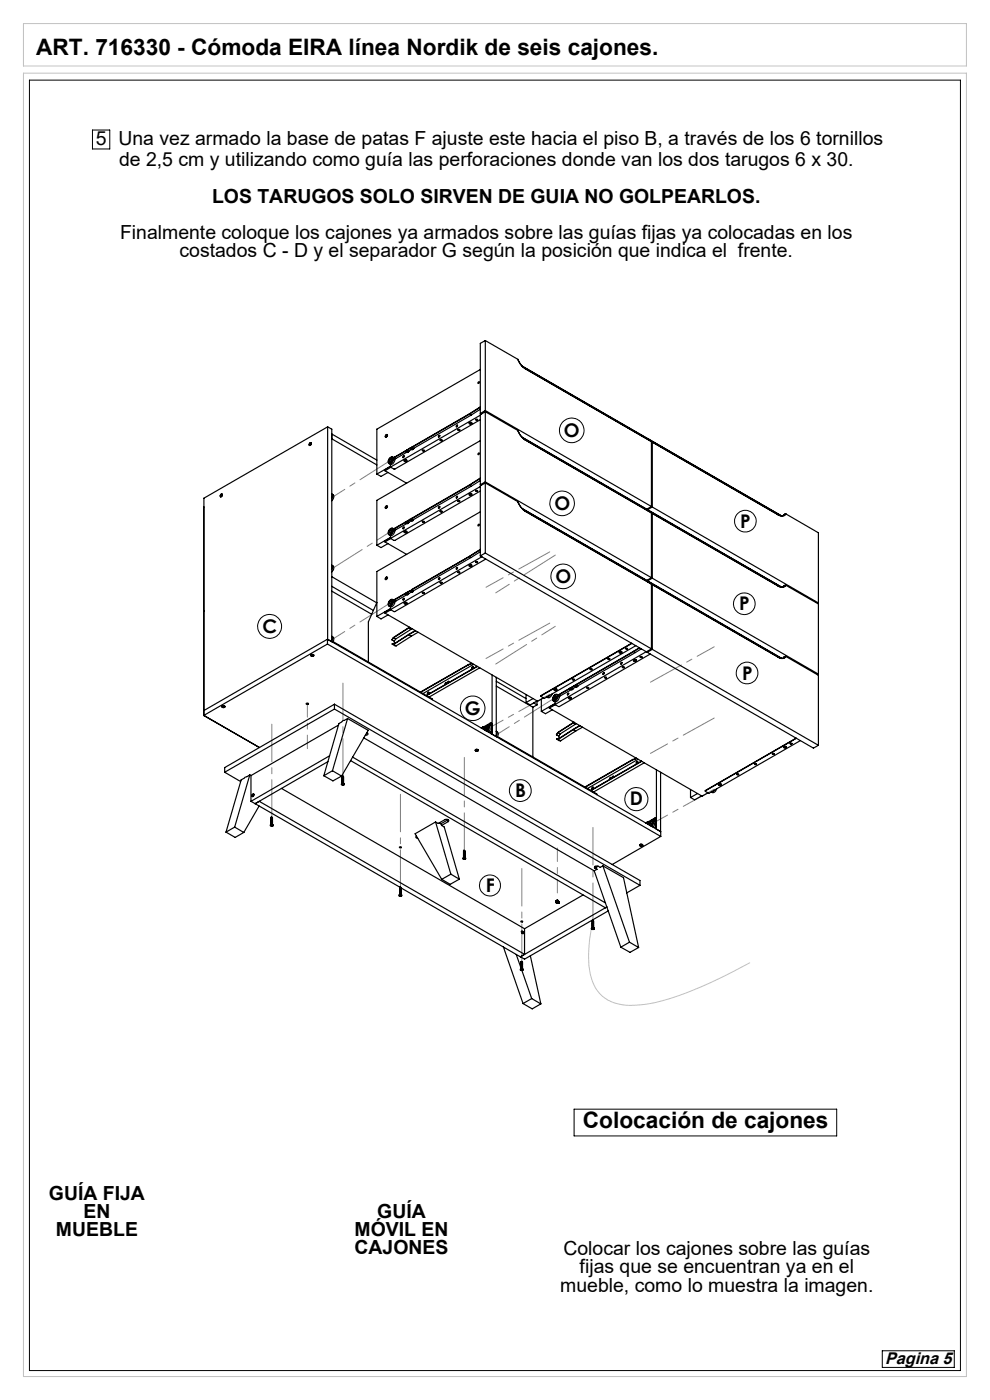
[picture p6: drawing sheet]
<svg xmlns="http://www.w3.org/2000/svg" width="210mm" height="297mm" viewBox="0 0 210 297" stroke-linecap="round" stroke-linejoin="round" font-family="sans-serif">
<path d="M5 15.5h200v276.5h-200zM5 5h200v9h-200zM125.8 195.3a26.6 26.6 0 0 0-.4 12.1 7.9 7.9 0 0 0 8.3 5.9 39 39 0 0 0 15.1-4l4.9-2.3 5.4-2.8" fill="none" stroke="#c0c0c0" stroke-width=".21"/>
<g fill="none" stroke="#000" stroke-width=".21">
<path d="M6.2 17h197.5v273.8h-197.5zM19.6 27.6h3.7v4h-3.7zM121.8 235.3h55.7v5.7h-55.7zM187.1 286.6h15.3v3.5h-15.3z"/>
<circle cx="121.3" cy="91.3" r="2.61"/>
<circle cx="119.2" cy="106.8" r="2.61"/>
<circle cx="158.1" cy="110.6" r="2.3"/>
<circle cx="57.2" cy="132.9" r="2.54"/>
<circle cx="119.5" cy="122.3" r="2.61"/>
<circle cx="157.9" cy="128.1" r="2.3"/>
<circle cx="100.3" cy="150.2" r="2.61"/>
<circle cx="158.5" cy="142.8" r="2.3"/>
<circle cx="110.4" cy="167.7" r="2.31"/>
<circle cx="135" cy="169.5" r="2.45"/>
<circle cx="103.9" cy="187.9" r="2.23"/>
</g>
<path d="M57.7 173.4v-19.8M72.7 164.7v-19.8M84.9 188.2v-19.7M98.5 180.4v-19.7M125.8 195.3v-19.8M110.7 204v-19.7" fill="none" stroke="#808080" stroke-width=".21" stroke-dasharray="15.2 1.3 1.3 1.3" stroke-dashoffset="7.3"/>
<path d="M116.6 117.1l-13.5 7.5M116.6 132.2l-13.5 7.5M116.6 147.3l-13.5 7.5M138 144.7l13.5-7.5M151.5 152.3l-13.5 7.5M151.5 167.4l-13.5 7.5" fill="none" stroke="#808080" stroke-width=".21" stroke-dasharray="15.2 1.3 1.3 1.3" stroke-dashoffset="7.7"/>
<path d="M82.9 97.6l-12.6 8M117.8 117.8l-12.6 8M70.3 120.7l12.6-8M82.9 127.8l-12.7 8M105.2 140.9l12.6-8M117.8 148l-12.6 8" fill="none" stroke="#808080" stroke-width=".21" stroke-dasharray="15.2 1.3 1.3 1.3" stroke-dashoffset="7.5"/>
<path d="M65.2 158.8v-9.5M118.2 189.4v-9.5" fill="none" stroke="#808080" stroke-width=".21" stroke-dasharray="15.2 1.3 1.3 1.3" stroke-dashoffset="12.4"/>
<g fill="none" stroke="#000" stroke-width=".25">
<path d="M101.9 78.4l-22 12.6v9.6M102.9 72.2v14.9M102.9 72.2l-1 .6v14.9M102.9 72.2l7 4M109.9 76.2a4 4 0 0 0 1.6 2.1M109.9 76.2v.1M109.9 76.3l.6 1.1 .9 .8M110.7 77.6l26.7 15.5M110.8 77.7l26.6 15.4M111.4 78.2l26.8 15.5M111.4 78.2l.1 .1M111.5 78.3l26.7 15.4"/>
<path d="M65.7 94.3h.1M65.8 93.9a.25 .25 0 0 1 .2 .4 .25 .25 0 0 1-.4 .1zM65.8 94.1l.1 .2h-.2M65.8 94.1l-.1 .2M65.8 94.1l.1 .1M65.8 93.9l.2 .1v.2a.26 .26 0 0 1-.1 .2 .26 .26 0 0 1-.3 0zM69.5 90.6l-26.2 15.1v46.1M69.5 90.6l.9 .4v45.1l-.9-.5zM70.4 93.1l9.5 5.5M70.4 92.1l9.5 5.5M81.7 99.9l4.6 2.6M81.9 92.2h.1a.26 .26 0 0 1 .1 .4 .26 .26 0 0 1-.4 0z"/>
<path d="M81.9 92.4l.2-.1-.2 .4zM81.9 92.5l.1-.2-.1 .4 .1-.1M81.9 92.5h.1M82.1 92.4h.1M82.1 92.4l-.3 .2 .1-.1M82.7 97.2a.42 .42 0 0 1 .6-.3 .42 .42 0 0 1 .1 .7v.1a.62 .62 0 0 1-1 .5v-.5zM82.7 97.2a.41 .41 0 0 1 .6-.1 .41 .41 0 0 1 0 .7l-.1 .1a.42 .42 0 0 1-.5 .4 .42 .42 0 0 1-.3-.6zM82.8 98.5v.6M82.8 99l-1.1 .7v.2M82.8 98.9l-2.9 1.7M82.9 97.4a.23 .23 0 0 1 .2 .3 .23 .23 0 0 1-.4 0zM82.9 99.1l-1.2 .8"/>
<path d="M83 97.4l.1 .1a.31 .31 0 0 1 0 .3 .31 .31 0 0 1-.3 .1M83.3 96.9a.85 .85 0 0 1 .4 .9 .85 .85 0 0 1-.7 .7l-.5-.2M83.3 97a.84 .84 0 0 0-.7 1.3M84 97.2l-.3 .2M85.5 96.8h.3l-.3 .3zM85.7 96.7l-.2 .4M85.7 97.6h.2a.24 .24 0 0 1 .3-.1 .24 .24 0 0 1 .1 .4h-.2a.26 .26 0 0 1-.3 0 .26 .26 0 0 1-.1-.3zM86 95.7v.1M86 95.7l.3 .2-2.3 1.4-.4-.3M86 95.7l-2.4 1.3M86 97.7h.1M86 97.7l-.2 .1 .3-.2v.2"/>
<path d="M86 97.7h-.2l.3 .2M86 97.7l.1 .1M86 95.8l.4 .2 .2-.2M86 95.6l.1 .1h-.1M86 95.7h.1M86.1 97.8h.1M86.1 97.7v.1M86.1 95.7h.1M86.2 97.8l-.1 .1M86.3 95.6l-.3 .2M86.3 95.6l.3 .2M86.3 95.5v.1"/>
<path d="M86.3 95.5l.4 .2M86.4 95.5h-.1M86.4 95.5l.3 .2M86.7 95.7l-.1 .1M86.7 95.7h.1M87 95.1l.3 .3-.6 .3M87 95.1h.1M87 95.1l-.6 .4M87 95.1l.1 .1M87 95.1l-.9 .6M87.1 95.2l.4 .2 .1-.2M87.1 95.1h.1"/>
<path d="M87.3 95.1l-.2 .1M87.3 95.1l.3 .1M87.3 94.9v.1M87.3 95v.1M87.3 94.9l.4 .2M87.3 95l.4 .1M87.7 95.1h.1M87.7 95.1l-.1 .1M89.6 95.5h.4M89.6 95.5h.3l.1 .1-.3 .1zM93.1 92.4l.2 .1-.2 .2-.1-.1zM93.3 92.4l-.2 .3"/>
<path d="M93.3 93.3h.5M93.4 93.3a.17 .17 0 0 1 .2 0 .17 .17 0 0 1 .1 .2h-.3zM96.8 90.3l.2-.1-.1 .4zM97 90.2l-.2 .4M97.1 91.2h.4M99.5 89.7l.1-.1a.28 .28 0 0 1 .4 0 .28 .28 0 0 1 0 .4 .28 .28 0 0 1-.4-.1zM99.6 87.9l-12.3 7M99.6 87.9l.3 .2M99.6 89.7h.3l.1 .1-.3 .1zM99.9 88.1l-12.2 7M100.9 89h.4M101 88.9h.2a.18 .18 0 0 1-.1 .3 .18 .18 0 0 1-.2-.2z"/>
<path d="M101.5 96.1l.2 .1-.2 .3-.1-.1zM101.9 86.3l-14.8 8.8M101.9 87.7l.2 .1M101.9 88.1l-19.1 11M101.9 86.8l-2 1.3M101.9 89l-18.2 10.5-.9-.4M101.9 86.4l-2.3 1.5M101.9 93.5l-22 12.6v9.6M102.9 87.3v14.9M102.9 87.3l7 4M102.9 87.3l-1 .7v14.8M102.9 87.1l35.3 20.4"/>
<path d="M102.9 87.1l-1 .6M109.9 91.3l.4 1 1.1 1M109.9 91.3a4 4 0 0 0 1.6 2.1M110.7 92.7l26.7 15.5M110.8 92.8l26.6 15.4M111.4 93.3l26.8 15.5M111.4 93.3l.1 .1M111.5 93.4l26.7 15.4M137.4 93.2h.2M137.4 93.1v.1M137.6 93.2l28.2 16.2M137.6 93.2v.1"/>
<path d="M138.2 93.8h.2M138.2 93.7v13.8M138.4 93.8l26.7 15.4M138.4 93.8l26.7 15.5M138.4 93.8v13.8M43.3 107.5l-.1 44.3M46.8 104.9l.3-.1 .1 .3a.24 .24 0 0 1-.2 .3 .24 .24 0 0 1-.3-.2zM46.8 105.2h.1M46.9 104.8h.1a.26 .26 0 0 1 .1 .4 .26 .26 0 0 1-.4 .1zM46.9 105h.2l-.3 .2M46.9 105l-.1 .2M46.9 105l.1 .1"/>
<path d="M70.4 105.7l.1-.4-.1-.5a.8 .8 0 0 1 0 1.4M81.7 115l4.6 2.6M81.9 107.5l.2-.1v.2l-.3 .2zM81.9 107.3a.21 .21 0 0 1 .3 .1 .21 .21 0 0 1-.1 .3l-.1 .1a.19 .19 0 0 1-.3 0 .19 .19 0 0 1 0-.3zM81.9 107.6l.1-.2-.1 .4 .1-.1M81.9 107.6h.1M82 107.5h.1zM82.1 107.5l-.3 .2 .1-.1M82.3 115.3l-1.5 .9-.9-.5M82.3 100.2l-1.5 .9-.9-.5M82.6 112.4a.48 .48 0 0 1 .7-.3 .48 .48 0 0 1 .1 .8l-.1 .1a.52 .52 0 0 1-.4 .4 .52 .52 0 0 1-.6-.2zM82.7 112.3a.41 .41 0 0 1 .6-.1 .41 .41 0 0 1 0 .7l-.1 .1a.41 .41 0 0 1-.4 .4 .41 .41 0 0 1-.4-.4z"/>
<path d="M82.8 113h.1M82.8 112.6l.2-.1 .1 .2a.21 .21 0 0 1-.1 .3 .21 .21 0 0 1-.3-.1zM82.8 113.6v.6M82.8 114.1l-1.1 .7v.2M82.8 114l-2.9 1.7M82.9 114.2l-1.2 .8M83 112.5l.1 .4-.3 .1M83.3 112.1a.79 .79 0 0 1 .5 .8 .79 .79 0 0 1-.6 .7h-.3l-.4-.2M83.3 112.1l-.6 .3a.7 .7 0 0 0-.1 1M84 112.3l-.3 .2M85.5 111.9h.3l-.2 .3-.2-.1zM85.7 111.8l-.2 .4"/>
<path d="M85.7 112.7h.2a.28 .28 0 0 1 .3-.1 .28 .28 0 0 1 .1 .3l-.2 .1a.26 .26 0 0 1-.3 0 .26 .26 0 0 1-.1-.3zM86 110.8l.4 .3 .2-.2M86 110.8l-2.4 1.4M86 112.8h.1M86 112.8l-.2 .1 .4-.1-.1 .1M86 112.8h-.2l.4 .1M86 112.8l.1 .1M86 110.8h.1M86.1 112.8v.1M86.1 112.9h.1M86.1 110.8h.1M86.3 110.7l-.3 .1"/>
<path d="M86.3 110.7l.3 .2M86.3 110.6h.1M86.3 111.1l-2.3 1.3-.4-.2M86.3 110.6v.1M86.3 110.6l.4 .2M86.4 110.6l.3 .2M86.7 110.8l-.1 .1M86.7 110.8h.1M87 110.2l.4 .3 .2-.1M87 110.2h.1M87 110.2l-.6 .4M87 110.2l-.9 .6"/>
<path d="M87.1 110.2h.1M87.3 110.2h-.3M87.3 110.2l.3 .2M87.3 110.5l-.6 .3M87.3 110v.1M87.3 110.1v.1M87.3 110l.4 .3M87.7 110.2v.1M87.7 110.3l-.1 .1M89.6 110.7v-.1a.17 .17 0 0 1 .3-.1 .17 .17 0 0 1 0 .3zM89.6 110.6h.4M93.1 107.5l.2 .1-.3 .2z"/>
<path d="M93.3 107.5l-.2 .3M93.3 108.5h.5M97 105.3l-.2 .4M97.1 106.3l.4-.1a.18 .18 0 0 1-.2 .3 .18 .18 0 0 1-.2-.2zM97.1 106.3h.4M99.5 119.9l.2-.1a.25 .25 0 0 1 .3 0 .25 .25 0 0 1 0 .3v.1a.3 .3 0 0 1-.3 0 .3 .3 0 0 1-.2-.3zM99.5 104.8l.1-.1a.29 .29 0 0 1 .4 0 .29 .29 0 0 1 0 .4 .29 .29 0 0 1-.4 0zM99.6 118l-12.3 7.1-.2 .2M99.6 118.1l-12.3 7M99.6 118.1l.3 .2M99.6 103l-12.3 7M99.6 103l.3 .2"/>
<path d="M99.6 104.8h.3l.1 .1-.3 .1zM99.6 119.9l.4 .1-.1-.1-.2 .2zM99.9 118.3l-12.2 7M99.9 103.2l-12.2 7M100.9 119.2h.1a.17 .17 0 0 1 .2-.1 .17 .17 0 0 1 0 .2zM100.9 119.2h.4M100.9 104.1h.4M101.5 111.3h.2l-.3 .3zM101.9 101.4l-14.6 8.6-.2 .2M101.9 102.8l.2 .1M101.9 117.9l35.2 20.4 1.1-.6M101.9 117l-2 1.3"/>
<path d="M101.9 116.6l-2.3 1.5M101.9 116.6l-2.3 1.4M101.9 103.2l-19.1 11M101.9 101.9l-2 1.3M101.9 104.2l-18.2 10.4-.9-.4M101.9 101.5l-2.3 1.5M101.9 108.6l-22 12.6v9.6M102.2 118.1l-19.4 11.2M102.9 102.2l35.3 20.4M102.9 102.4v14.9M102.9 102.2l-1 .6M102.9 102.4l-1 .7v14.8"/>
<path d="M102.9 117.3l35.3 20.4M102.9 102.4l7 4M102.9 117.3l-1 .6M103 118.6l-19.3 11.1-.9-.4M109.9 106.4l.6 1.2 .9 .8M109.9 106.4l.4 1 1.2 1.1M110.7 107.9l26.7 15.4M110.8 107.9l26.6 15.4M111.4 108.4l26.8 15.5M111.4 108.4l.1 .1M111.5 108.5l26.7 15.4M137.3 108v.1"/>
<path d="M137.4 108.2l.2 .1M137.4 108.3h.1M137.6 108.3l28.2 16.2M137.6 108.3v.1M137.6 108.3l28.1 16.2M138.2 108.9h.2M138.2 108.8v13.8M138.2 107.5l-1 .5M138.4 108.9l26.7 15.4M138.4 108.9l26.7 15.5M138.4 107.6l35.2 20.3M138.4 108.9v13.8"/>
<path d="M138.4 107.6l-1 .5M165.1 109.2a1.05 1.05 0 0 0 1.2 .1M165.1 109.2v.1M166.3 109.3h.1M166.3 109.2l-.1 .2M166.3 109.2h.1M166.4 109.1l-.1 .1M166.4 109.2l-.2 .2M166.4 109.1v.1M166.5 109.1l-.2 .2M166.5 109.1l-.1 .1M166.5 109.1h-.1"/>
<path d="M166.7 109a1.09 1.09 0 0 1-1.6 .3M166.7 109l-.2 .1M166.7 109l6.9 4v14.9M43.3 129.6l-.1 .1M65.9 139l.2-.2a.26 .26 0 0 1 .3 .1 .26 .26 0 0 1 .1 .2l-.4 .1zM65.9 139l.1-.1a.28 .28 0 0 1 .5-.1 .28 .28 0 0 1 0 .4 .28 .28 0 0 1-.5 0zM66.1 139l.3 .1zM66.3 139v.1M69.5 135.6l70.7 40.8v1M69.5 136.6l70.7 40.8M69.5 135.6v1M69.5 136.6l-26.2 15.2"/>
<path d="M69.5 135.6l-26.2 15.1M70.4 120.8l.1-.4-.1-.5a.8 .8 0 0 1 0 1.4M70.4 135.9l.1-.4-.1-.5a.74 .74 0 0 1 .2 1.2M70.4 122.3l9.5 5.6M70.4 124.4l8.8 5.1M70.4 125.4l8.4 4.9M70.6 136.1l21.1 12.2v.1M79.9 127.8l-1.8 4.1v8.5M81.7 130.1l32.4 18.7 1.2-.7M81.9 122.6l.1-.1 .1 .2-.3 .2zM81.9 122.4a.25 .25 0 0 1 .2 .4 .25 .25 0 0 1-.4 0zM81.9 122.7l.1-.2-.1 .4v-.2"/>
<path d="M81.9 122.7l-.1 .1 .1-.1M81.9 122.7l.1 .1M81.9 122.7h.1M82 122.6h.1zM82.1 122.6l-.2 .2M82.3 130.5l-1.5 .8-.9-.5M82.6 127.5a.48 .48 0 0 1 .7-.3 .48 .48 0 0 1 .1 .7l-.1 .2a.52 .52 0 0 1-.4 .4 .52 .52 0 0 1-.6-.2zM82.7 127.4a.41 .41 0 0 1 .6-.1 .41 .41 0 0 1 0 .6 .5 .5 0 0 1-.3 .5 .5 .5 0 0 1-.6-.1l.1-.6zM82.8 127.7l.2-.1 .1 .2a.23 .23 0 0 1-.1 .3 .23 .23 0 0 1-.3-.1zM82.8 128.7v.6M82.8 129.2l-1.1 .7v.2M82.8 129.1l-2.9 1.7"/>
<path d="M82.9 129.4l-1.2 .7M83 127.6l.1 .2a.27 .27 0 0 1 0 .3 .27 .27 0 0 1-.3 0M83.1 135.7l.5 .3M83.2 136.7h.3M83.2 136.7l.8 .3M83.3 127.2a.83 .83 0 0 1 .4 .9 .83 .83 0 0 1-.7 .6l-.5-.2M83.3 127.2l-.6 .3a.7 .7 0 0 0-.1 1M83.5 135.3l-.4 .4M83.5 135.3l.4 .3M83.5 136.7l.5 .3M83.6 136v.6M83.9 135.6l-.3 .4"/>
<path d="M84 127.5l-.3 .1M85.7 127l-.2 .3M85.7 127.8h.2a.25 .25 0 0 1 .3 0 .25 .25 0 0 1 .1 .3h-.2a.26 .26 0 0 1-.3 0 .26 .26 0 0 1-.1-.3zM86 125.9l.4 .3 .2-.2M86 125.9l-2.4 1.4M86 127.9h.1M86 127.9l-.2 .1 .2-.1M86 127.9h-.2l.3 .2M86 125.9h.1M86.1 127.9h.1M86.1 127.9v.2M86.1 125.9h.1"/>
<path d="M86.1 127.8l.1 .1M86.1 127.8l-.1 .1M86.2 127.9h-.1M86.3 125.8l-.2 .2-.1-.1M86.3 125.8l.3 .2M86.3 125.7h.1M86.3 126.1l-2.3 1.4-.4-.2M86.3 125.7v.1M86.3 125.7l.4 .2M86.4 125.7l.3 .2M86.7 125.9h.1M86.7 125.9l-.1 .1"/>
<path d="M86.7 133.2l.5 .3M86.7 133.2l-3.2 2.1M86.7 134.7l-3.2 2M86.7 134.7l.5 .3M86.9 133.1l-3.5 2.2-.3 .4M86.9 133.1l-.2 .1M87 125.4l.3 .2-.6 .3M87 125.4l-.6 .3M87 125.4h.1M87 125.3l-.9 .6M87 125.3h.1h-.1M87 125.3h.1"/>
<path d="M87.1 125.3h.1M87.2 133.5l-3.3 2.1M87.2 135l-3.2 2M87.3 125.3l-.2 .1 .3 .2 .2-.1M87.3 125.3l.3 .2M87.3 125.1v.1M87.3 125.2v.1M87.3 125.1l.4 .2M87.4 133.4l-.2 .1M87.7 125.3v.1M87.7 125.4l-.1 .1M88.1 133.8l-4.6 2.8-.3 .1"/>
<path d="M88.2 133.8l-1.5 .9M88.7 134.1l-1.5 .9M89.6 125.7h.4M93 122.7l.2-.1 .1 .1-.2 .2zM93.3 122.6l-.2 .3M93.3 123.6h.5M93.4 123.5h.3a.17 .17 0 0 1-.1 .2 .17 .17 0 0 1-.2-.2zM97 120.4l-.2 .4M97.1 121.4h.4M128.9 139.7h.4a.18 .18 0 0 1-.2 .2 .18 .18 0 0 1-.2-.2zM128.9 139.8h.5M131.3 138.3l.2-.1a.25 .25 0 0 1 .3 0 .25 .25 0 0 1 .1 .3h-.1a.28 .28 0 0 1-.3 .1 .28 .28 0 0 1-.2-.3z"/>
<path d="M131.4 138.3h.3l.1 .1-.3 .1zM132.7 137.6h.4l-.2 .1zM132.7 137.6h.4M134 136.5l-19.2 11.1v.1l.7 .5 19.4-11.2M134.1 136.5l-19.3 11.1M134.4 138.2l-12.2 7.1M134.4 138.2l.4 .2M134.8 138.4l-12.2 7.1M135.6 137.4l-13.4 7.8-.2 .3M135.7 137.4l-1.3 .8M135.8 139.3h.4M136 137.7l-1.2 .7"/>
<path d="M137.1 138.3l-19.4 11.2M137.3 138.4l35.2 20.3 1.1-.6M137.3 123.1v.1M137.3 138.2v.2M137.4 123.3l.2 .1M137.4 123.4h.1M137.6 123.4l28.2 16.2M137.6 123.4v.1M137.6 123.4l28.1 16.2M137.9 138.7l-19.3 11.2-.9-.4M138.2 124h.2M138.2 123.9v13.8"/>
<path d="M138.2 122.6l-1 .6M138.4 124l26.7 15.4M138.4 122.7l35.2 20.3M138.4 137.8l35.2 20.3M138.4 124v13.8M138.4 122.7l-1 .5M138.4 137.8l-1.1 .6M165.1 124.3a1.15 1.15 0 0 0 1.2 .1M165.1 139.4a1.15 1.15 0 0 0 1.2 .1M165.1 124.3v.1M165.1 139.4h.1M166.3 124.4h.1"/>
<path d="M166.3 139.5h.1M166.3 124.3l-.1 .2M166.3 124.3h.1M166.3 139.4l-.1 .2M166.4 139.4h-.1M166.4 124.3l-.2 .2M166.4 124.3h.1M166.4 139.4l-.2 .2M166.4 139.4h.1M166.5 124.2h.2M166.5 124.2l-.2 .2M166.5 139.3l-.2 .2"/>
<path d="M166.5 124.2l-.1 .1M166.5 139.3l-.1 .1M166.7 124.2a1.12 1.12 0 0 1-1.6 .2M166.7 139.3a1.12 1.12 0 0 1-1.6 .1M166.7 139.3h-.2M166.7 139.3l6.9 4v14.8M166.7 124.2l6.9 3.9v14.9M173.6 127.9l-.2 .1M43.2 151.8l11.8 6.8M43.3 151.8h-.1M43.3 151.8l11.7 6.8M47.1 149.9l.2-.2a.27 .27 0 0 1 .3 0 .27 .27 0 0 1 .1 .3l-.1 .1a.3 .3 0 0 1-.4 0 .3 .3 0 0 1-.1-.2z"/>
<path d="M47.1 149.8h.1a.25 .25 0 0 1 .4-.1 .25 .25 0 0 1-.1 .4l-.4-.1zM47.3 150l.2-.1-.1 .1M47.3 150h.1M47.3 149.9v.1M47.4 149.9v.1M64.9 149.2h.4l.1 .1v.1a.24 .24 0 0 1-.3 .1 .24 .24 0 0 1-.2-.3zM70.9 149.4v1M70.9 150.4l-23.2 13.4M70.9 149.4l-23.2 13.4v1M70.9 150.4l64.8 37.4M70.9 149.4l64.8 37.4v1M71.8 153.8l-18.6 10.7"/>
<path d="M72.5 153.2l-.6 .3-3.2 11.1M73.1 152.8l-.5 .3M73.7 152.4l4.4 2.5-5.6 9.7M73.7 152.4l-3.2 11.1M73.7 152.4l-.5 .3M77.2 156.5l48.8 28.2M77.8 155.4l.1 .1M77.9 155.5a.26 .26 0 0 1 .1 .3 .26 .26 0 0 1-.3 .2h-.2M77.9 155.5l-.2 .1M90.7 147.1l.2-.3 .1 .4M90.7 147.1v.3M90.7 147.1h.1"/>
<path d="M90.9 146.9l-.2 .2M94.7 145.1l.1-.3a.25 .25 0 0 0-.3 .1 .25 .25 0 0 0 0 .3M94.8 144.8l-.3 .1v.3M95.2 144.6l-.2 .2 .1-.3 .1 .1v.2M99.4 141l-10.1 5.9M99.4 141h.1M99.4 141l-10.2 5.8M99.8 140.9h.1M99.8 140.9l-.4 .1M100.1 141.7l.3-.3v.4M100.1 141.7v.3M100.1 140.7l-.3 .2"/>
<path d="M100.1 141.7h.1M100.2 140.8l-.4 .1M100.2 141.7v.2M100.4 141.4l-.2 .3M100.5 140.9l-10.8 6.2M100.8 159.1l.2-.1a.22 .22 0 0 1 .4 0 .22 .22 0 0 1 0 .3h-.4zM100.8 159.1l.2-.1a.22 .22 0 0 1 .3 0 .22 .22 0 0 1 .1 .3h-.4zM101 159.1l.3 .1zM101.2 159.1v.1M101.2 141.4l-10.7 6.1M101.2 141.4l-10.7 6.2M101.8 141.7l-10.8 6.2"/>
<path d="M102.1 154.5h.1M102.1 154.4h.1M102.1 154.4v.1M102.4 154.3h.1M102.4 154.3l-.3 .1M102.5 154.3l-.2 .3M102.5 154.3l-.4 .2M102.6 154.7a.54 .54 0 0 1 .4-.5 .54 .54 0 0 1 .6 .2l-.2 .8M102.7 154.8v-.1a.5 .5 0 0 1 .3-.5 .5 .5 0 0 1 .6 .2l-.3 .7M102.9 154.9v-.1a.23 .23 0 0 1 .1-.2 .23 .23 0 0 1 .3 .1l-.2 .3M103.2 154.5l.1 .4-.1 .2M103.5 154.2a.72 .72 0 0 0-.8 .6"/>
<path d="M103.6 153.8l-.2 .3v-.2l.2-.2 .1 .1-.2 .3a.72 .72 0 0 1 .2 1.3M103.8 153.8l.2-.2v.3l-.1 .1M103.8 153.8l.1 .2M103.9 154h.1M104 153.6l-.2 .2M104.1 155.3v.1M104.1 155.4h.1l-.1 .2M104.1 155.3l.2 .1-.1 .3M104.2 153.4l.1 .2M104.2 153.6v-.2h-.2l-1.6 .9M104.2 153.6v1.6M104.2 155.2l-.1 .1"/>
<path d="M104.2 155.2l.1 .1M104.2 153.6h.1M104.3 155.3l-.2 .1M104.3 153.6v1.7M104.4 143.2v12.5l.9 .6v-12.6M105.3 156l.1-.5-.1-.4a.74 .74 0 0 1 .1 1.3M105.3 144.5l6.3 3.7M105.3 145.6l7.7 4.4M105.5 156.2l21.1 12.2v.2M111.6 147.4v1.6M113 150v10.6M113.1 148.2l-1.5 .8"/>
<path d="M113.2 149.1l.7 .4M113.9 149.5l-.9 .5M113.9 148.7v.8M113.9 148.7l-1.4 .8-.9-.5M114.8 148.3v2.6M116.5 150.2l32.4 18.7 1.3-.7M116.6 147.5l-.4 .3h-.2M117.1 147.2v.2a.69 .69 0 0 1-1.1 .5M117.2 150.6l-1.5 .8-.9-.5M117.5 147.6a.43 .43 0 0 1 .7-.2 .43 .43 0 0 1 0 .7 .5 .5 0 0 1-.3 .5 .5 .5 0 0 1-.6-.2zM117.5 146.2h.2a.24 .24 0 0 1 .3-.1 .24 .24 0 0 1 .1 .3l-.2 .1a.26 .26 0 0 1-.3 0 .26 .26 0 0 1-.1-.3zM117.7 147.4a.41 .41 0 0 1 .5 0 .41 .41 0 0 1 .1 .6 .68 .68 0 0 1-1 .6v-.7z"/>
<path d="M117.7 146.2h.3a.17 .17 0 0 1-.1 .3 .17 .17 0 0 1-.2-.2zM117.7 148.9v.6M117.7 149.3l-1.2 .7v.2M117.7 149.3l-2.9 1.6M117.8 149.5l-1.3 .7M117.8 146.3h.1M117.8 146.3h-.1l.3 .1M117.8 146.3l-.1 .1 .3-.2-.1 .1M117.9 146.3l.1 .1M117.9 146.3h.1M117.9 147.7l.1 .2a.29 .29 0 0 1-.1 .3 .29 .29 0 0 1-.3 0M118 146.4h.1"/>
<path d="M118 155.9l.5 .3M118.1 156.8h.3M118.1 156.8l.8 .4M118.1 147.4l-.5 .3a.76 .76 0 0 0-.2 .9M118.2 147.3a.81 .81 0 0 1 .4 .8 .81 .81 0 0 1-.5 .7l-.3 .1-.4-.2M118.4 155.4l-.4 .5M118.4 155.4l.4 .3M118.4 156.8l.5 .4M118.5 156.2v.5M118.8 155.7l-.3 .5M118.9 147.6l-.3 .1M120.4 147.1h.2l-.2 .3z"/>
<path d="M120.6 147.1l-.2 .3M120.6 148l.2-.1a.25 .25 0 0 1 .3 0 .25 .25 0 0 1 0 .3l-.1 .1a.24 .24 0 0 1-.3 0 .24 .24 0 0 1-.1-.3zM120.7 148.1l.3-.1 .1 .1zM120.8 148l.1 .1M120.8 148v.1M120.8 148.1l-.1 .1 .2-.1M120.9 146.1l.4 .2 .2-.1M120.9 146.1h.1M120.9 146.1l-2.4 1.3M120.9 148.1l.2-.1-.1 .1M120.9 148.1h.1M120.9 148.1h-.1"/>
<path d="M120.9 146l-2.4 1.4M120.9 146h.1M121 148.1l.1 .1-.2-.1M121 148v.1M121.1 146h-.1M121.1 146l-.2 .1M121.1 146l.4 .2M121.2 145.9h.1M121.2 145.9l.4 .2M121.2 146.3l-2.3 1.3-.4-.2M121.2 145.9l-.1 .1M121.2 145.9l.4 .1"/>
<path d="M121.4 144.1h.4M121.6 146.1l-.1 .1M121.6 153.4l.5 .2M121.6 153.4l-3.2 2M121.6 146v.1M121.6 154.8l-3.2 2M121.6 154.8l.5 .3M121.7 153.2l-3.4 2.2-.3 .5M121.8 153.2l-.2 .2M121.8 145.5l.5 .3 .2-.2M121.8 145.5h.1M121.8 145.5l-.6 .4"/>
<path d="M121.9 145.4l-.8 .6M121.9 145.4l.1 .1M122 145.5h.1M122.1 153.6l-3.3 2.1M122.1 155.1l-3.2 2.1M122.2 145.4l-.3 .1M122.2 145.4l.3 .2M122.2 145.7l-.6 .3M122.2 145.3v.1M122.2 145.3l.4 .2M122.2 145.3h.1M122.3 153.5l-.2 .1"/>
<path d="M122.6 145.5l-.1 .1M122.6 145.5h.1M123 153.9l-4.6 2.9h-.3M123 153.9l-1.4 .9M123.6 154.3l-1.5 .8M124.5 145.9h.4M124.5 145.9v-.1a.17 .17 0 0 1 .3 0 .17 .17 0 0 1 0 .2h-.3zM125.2 141.9h.4M128 142.7l.2 .2-.3 .2zM128.2 142.7l-.2 .4M128.2 143.7h.5M131.9 140.5l-.2 .4"/>
<path d="M132 141.5h.4M132.1 141.5h.3a.18 .18 0 0 1-.2 .2 .18 .18 0 0 1-.2-.2zM134.4 140l.1-.1a.25 .25 0 0 1 .4 0 .25 .25 0 0 1 0 .4 .28 .28 0 0 1-.4 0 .28 .28 0 0 1-.1-.3zM134.5 140h.3l.1 .2h-.3zM163.8 159.9h.4M166.2 158.4l.2-.1a.25 .25 0 0 1 .3 0 .25 .25 0 0 1 .1 .3h-.5zM166.3 158.4h.3l.1 .2h-.3zM167.6 157.7h.4M167.6 157.7l.4 .1-.3 .1zM168.9 156.6l-19.3 11.1v.2l.8 .4 19.4-11.2M168.9 156.6l-19.3 11.2M173.6 143l-.2 .1"/>
<path d="M47.7 163.8l3.3 2M47.9 176.5l2 1.2 1.8-1.1M49.8 175.5l1.9 1.1M49.8 175.5l-1.9 1M51.7 165.1l-.5 .3-3.3 11.1M52.3 164.8l-.5 .3M53 164.4l-3.2 11.1M53 164.4l.2 .1M53 164.4l-.6 .3M53.2 164.5v5.5M53.2 170l.9 .5M53.6 168.5l.1-.1a.26 .26 0 0 1 .1 .4 .26 .26 0 0 1-.4 .1z"/>
<path d="M53.6 168.7l.2-.1-.2 .3zM53.6 168.7l-.1 .1h.1M53.6 168.8h.1M53.6 168.7h.1M53.7 168.5l-.1 .2M53.7 168.5l-.1 .4v-.1M53.7 168.7l.1-.1zM53.8 168.7l-.2 .1M54.1 170.5l30.7 17.7M54.1 170.5l.9-.5 56.3 32.5M55 171l-3.3 5.6M57.4 175l.1-.1a.24 .24 0 0 1 .3 0 .24 .24 0 0 1 .1 .3l-.2 .1a.25 .25 0 0 1-.3 0 .25 .25 0 0 1 0-.3z"/>
<path d="M57.5 174.9h.4M57.5 173.4v.1M57.5 173.5h.3h-.2l-.1 .1M57.5 173.7l.3-.1h-.2l-.1 .2M57.5 173.8h.3l-.2-.1-.1 .2M57.5 174l.3-.1h-.3v.2M57.5 174.1h.3l-.2-.1-.1 .2M57.5 174.2h.3l-.2-.1-.1 .2M57.5 174.3h.3h-.2l-.1 .1M57.5 174.5l.3-.1h-.2l-.1 .2M57.5 174.6h.3l-.2-.1-.1 .2M57.5 174.8l.3-.1h-.2l-.1 .2"/>
<path d="M57.5 174.9h.3M57.5 174.9h-.1M57.5 175.1v.1M57.5 173.4h.1M57.6 173.6h.1M57.6 174.4h.1M57.6 174.6h.1M57.6 173.4l.1 .1M57.6 175.1l-.1 .1M57.6 173.4v.1M57.6 175v.1M57.6 175h-.1l.1 .1"/>
<path d="M57.6 175.1l.1 .1M57.6 175h.2l-.1 .1M57.6 175l.1 .1M57.7 173.7h-.1M57.7 173.8l-.1 .1M57.7 174h-.1M57.7 174.1l-.1 .1M57.7 174.2l-.1 .1M57.7 174.7h-.1M57.7 174.8h-.1M57.7 173.8h.1M57.7 174.2v.1"/>
<path d="M57.7 174.8h.1M57.7 175v.1M57.7 175.1v.1M59.7 167.2l51.6 29.8M68.7 164.6l1.9 1.1 1.9-1.1M69.6 161.6l-15.5 8.9M69.9 160.3l-16.7 9.7M70.5 163.5l2 1.1M70.5 163.5l-1.8 1.1M72.5 166.3l.1-.1a.27 .27 0 0 1 .3 0 .27 .27 0 0 1 .1 .3h-.1a.26 .26 0 0 1-.4 .1 .26 .26 0 0 1 0-.3zM72.6 166.2h.2M72.6 164.6v.2"/>
<path d="M72.6 166.2l-.1 .1M72.6 164.6l.1 .1M72.6 166.4v.1M72.6 164.6h.1M72.6 164.9h.2M72.6 165h.2M72.6 165.8h.2M72.6 166h.2M72.6 164.8h.3l-.2-.1-.1 .2M72.6 165l.3-.1h-.3v.2M72.6 165.1l.3-.1-.3 .1v.1M72.6 165.2h.3h-.3v.1"/>
<path d="M72.6 165.4l.3-.1h-.3v.2M72.6 165.5l.3-.1h-.3v.2M72.6 165.7l.3-.1h-.3v.2M72.6 165.8l.3-.1h-.3v.2M72.6 165.9h.3l-.2-.1-.1 .2M72.6 166h.3h-.3v.2M72.7 164.7l-.1 .1M72.7 164.6l.1 .1M72.7 166.4l-.1-.1 .2 .2M72.7 166.4l-.1 .1M72.7 164.6v.1M72.7 166.3v.1"/>
<path d="M72.7 166.4l.1 .1M72.7 166.3h.2zM72.7 166.3l.1 .1M72.8 166.3l-.1 .1M72.8 165.1l-.2 .1M72.8 165.3h-.2M72.8 165.4h-.2M72.8 165.6h-.2M72.8 165.7h-.2M72.8 166.1l-.2 .1h.3M72.8 165.4h.1M72.8 166.2l.2 .1"/>
<path d="M72.8 166.4v.1M74.4 161.4l54 31.2 .3-.2-18.3 10.6M74.8 160.6l53.6 31M84.7 179.7l.3-.1 .1 .2zM88.3 177.4a.29 .29 0 0 0 0 .3 .29 .29 0 0 0 .3 .2M92.4 174.4l-4.3 2.5 5.6 9.6M92.4 174.4l3.2 11.1M93.2 174.6l.4 .2 .1 .3M93.7 175.1l.5 .3 3.2 11.1M95.1 174.3a.35 .35 0 0 0 0-.5 .35 .35 0 0 0-.5 0l-1.6 .9-.6-.3M95.1 174.3l-1.4 .8M95.1 174.3v-.4l-1.6 .9"/>
<path d="M125.6 167.2l.2-.2v.4M125.6 167.2v.3M125.6 167.2v.1M125.6 167.3v.2M125.8 167l-.2 .3M129.6 165l-.3 .3 .2-.4 .1 .1v.2M130.1 164.7l-.2 .3 .2-.4v.3M134.2 161.2l-10.1 5.8M134.2 161.1v.1M134.2 161.1l-10.1 5.9M134.7 161v.1M134.7 161.1l-.5 .1"/>
<path d="M134.7 161l-.5 .1M135 161.8l.2-.3 .1 .4M135 161.8v.3M135 160.8l-.3 .2M135 161.8h.1M135 160.9l-.3 .2M135.3 161.6l-.3 .2M135.4 161.1l-10.8 6.2M135.7 179.2l.2-.1a.24 .24 0 0 1 .3 0 .24 .24 0 0 1 0 .4 .27 .27 0 0 1-.4 0 .27 .27 0 0 1-.1-.3zM135.7 179.2l.2-.1a.27 .27 0 0 1 .3 0 .27 .27 0 0 1 .1 .3l-.2 .1a.23 .23 0 0 1-.3 0 .23 .23 0 0 1-.1-.3zM135.9 179.3l.2 .1M135.9 179.2v.1"/>
<path d="M136.1 179.2v.2M136.1 161.5l-10.8 6.2M136.1 179.2l-.2 .1M136.1 161.5l-10.7 6.2M136.7 161.8l-10.8 6.2M137 174.5v.1M137.3 174.4h.1M137.3 174.4l.1 .1M137.3 174.4l-.3 .1M137.4 174.5l-.2 .2M137.4 174.5l-.4 .1M137.5 174.9v-.2a.52 .52 0 0 1 .4-.4 .52 .52 0 0 1 .6 .2l-.2 .8"/>
<path d="M137.5 174.9v-.1a.5 .5 0 0 1 .4-.4 .5 .5 0 0 1 .6 .2l-.3 .7M137.8 175l.2-.3a.25 .25 0 0 1 .2 .2 .25 .25 0 0 1-.2 .3M138.1 174.7l.1 .2-.2 .3M138.3 174.2l.2-.3v.2l-.1 .2a.7 .7 0 0 1 .1 1.2M138.3 174.3l-.4 .2-.3 .4M138.5 173.9l-.2 .3M138.7 174l.2-.3v.3l-.2 .1M138.7 174v.1M138.7 174.1v.1M138.9 173.8l-.2 .2M139 175.4v.2M139 175.4l.1 .1"/>
<path d="M139.1 175.5l-.1 .1M139.1 173.5l.1 .3M139.1 175.5l-.1 .3M139.1 173.7v-.2h-.2l-1.6 .9M139.1 175.5v.3M139.1 173.7v1.7M139.1 175.4h-.1M139.1 175.4h.1M139.1 173.7l.1 .1M139.2 175.4l-.1 .1M139.2 173.8v1.6M139.2 163.3v12.6l.9 .5v-12.6"/>
<path d="M140.2 177.4l-10.3 6M146.5 167.5v1.7M148 168.3l-1.5 .9M148.8 168.8l-1.4 .9-.9-.5M152 167.4l-.1 .1a.66 .66 0 0 1-1 .5h.2l.4-.4M152.4 166.4l.2-.1a.24 .24 0 0 1 .3 0 .24 .24 0 0 1 .1 .3h-.1a.27 .27 0 0 1-.3 .1 .27 .27 0 0 1-.2-.3zM152.6 166.4h.3a.17 .17 0 0 1-.2 .2 .17 .17 0 0 1-.2-.2zM152.6 166.5h-.1h.2M152.6 166.4v.1M152.7 166.4h.2l-.1 .1M152.7 166.4h-.2l.1 .1M152.7 166.4l.1 .1"/>
<path d="M152.7 166.4l-.1 .1M152.7 166.4v.1M152.8 166.5h.1h-.2M152.8 166.4v.1M156.3 164.2h.4M156.3 164.2l.4 .1-.3 .1zM160.1 162.1h.4M84.7 189.8h.1a.27 .27 0 0 1 .3-.1 .27 .27 0 0 1 .1 .3l-.1 .1a.26 .26 0 0 1-.3 .1 .26 .26 0 0 1-.1-.4zM84.8 189.8h.3M84.8 188.2v.2M84.8 189.7l.3 .1M84.8 189.8h-.1"/>
<path d="M84.8 189.7v.1M84.8 188.2l.1 .1M84.8 190v.1M84.8 188.2h.1M84.8 188.7h.2M84.8 188.9h.2M84.8 189.7h.2M84.8 188.4l.3-.1h-.3v.2M84.8 188.6l.3-.1h-.2l-.1 .1M84.8 188.7l.3-.1h-.2l-.1 .2M84.8 188.8h.3l-.2-.1-.1 .2M84.8 188.9h.3l-.2-.1-.1 .3"/>
<path d="M84.8 189.1l.3-.1h-.2l-.1 .2M84.8 189.2h.3h-.3v.1M84.8 189.4l.3-.1h-.3v.2M84.8 189.5l.3-.1h-.2l-.1 .2M84.8 189.6h.3h-.3v.2M84.9 188.3h-.1M84.9 188.2l.1 .1M84.9 190l-.1 .1M84.9 189.9l-.1 .2M84.9 188.2v.1M84.9 189.9h-.2l.4 .2M84.9 189.9h.2l-.1 .1"/>
<path d="M84.9 189.9l.1 .1M84.9 189.9v.1M85 189.9v.1M85 190l.1 .1M85 188.5h-.2M85 188.6h-.2M85 189h-.2M85 189.1l-.2 .1M85 189.3h-.2M85 189.4h-.2M85 189.5l-.2 .1M85 188.6h.1"/>
<path d="M85 189.1h.1M85 189.5h.1M85.1 189.8h.1M85.1 190v.1M85.1 188.4l25.3 14.6M95.6 185.5l1.8 1M95.6 185.5l-1.9 1M97.4 186.5l-1.9 1.1-1.8-1.1M98.2 182h.2a.24 .24 0 0 1 .3-.1 .24 .24 0 0 1 0 .4h-.1a.26 .26 0 0 1-.3 0 .26 .26 0 0 1-.1-.3zM98.4 181.9l.3 .1M98.4 180.4v.2h.2l-.1-.1-.2 .2 .3-.1M98.4 181.9l.2 .1"/>
<path d="M98.4 181.9l-.2 .1M98.4 181.9h.1M98.4 180.4v.1M98.4 182.2h.1M98.4 180.4h.1M98.4 181h.2M98.4 180.9l.2-.1a.16 .16 0 0 0-.2 0 .16 .16 0 0 0 0 .2 .16 .16 0 0 0 .2-.1l-.3 .1 .1 .1h.2l-.2-.1-.1 .2h.3M98.4 181.4l.2-.1-.3 .1 .3 .1-.1-.1-.2 .2h.3M98.4 180.7h.2h-.2v.1M98.4 181.3l.2-.1h-.2v.2M98.4 181.7l.2-.1h-.2v.2M98.4 181.8l.2-.1h-.2v.2"/>
<path d="M98.4 180.5h.1M98.4 180.4h.2M98.4 182.1v-.1l.2 .2M98.4 182.1v.1M98.4 182.1h.1M98.5 182.1l.1 .1M98.5 182.1h.2l-.3 .1M98.5 182.1h-.1M98.5 182.1h.1M98.6 180.8h-.2M98.6 180.9h-.2M98.6 181.3h-.2"/>
<path d="M98.6 181.4l-.2 .1M98.6 181.7h-.2M98.6 181.8l-.2 .1M98.6 180.4v.1M98.6 180.9h.1M98.6 181.4h.1M98.6 181.8v.1M98.6 182.2h.1M110.6 197.5l.3 .1a.24 .24 0 0 1 .2 .3 .24 .24 0 0 1-.2 .2l-.3-.3zM110.7 197.6l.2 .1v.3l-.2-.1zM110.8 197.7h-.1l.3 .2-.2-.1M110.8 197.6v.4"/>
<path d="M110.8 197.6h.1M110.8 197.9v.1M110.8 197.7l-.1 .1M110.8 197.8l.1 .1M110.8 197.8v.1M111.3 197v5.5M118 191.2l.2-.2 .3 .2M118 191.5h.1M118 191.4v.1M118 191.4h.1M118 191.1v.4M118 191.5v.1"/>
<path d="M118 191.3v.1M118 191.3h.1M118 191.6h.1M118 191v.4M118.1 191.3h.1M118.1 191.6h.1M118.1 191v.3M118.2 191.3h.1M118.2 191v.3M118.2 191.6h.1M118.3 191.3h.1M118.3 191.6h.1"/>
<path d="M118.3 191v.3M118.4 191.3h.1M118.4 191.6h.1M118.4 191v.3M118.4 191.4h.1M118.4 191v.4M118.4 191.5h.1M118.4 191.5v.1M118.4 191.3v.1M118.5 191.4h.1M118.5 191.5h.1M118.5 191.4l-.1 .1"/>
<path d="M118.5 191.1v.4M118.5 191.5h-.1M123.7 189.9l-12.4 7.1M125.5 196.9l.2-.1a.24 .24 0 0 1 .3 0 .24 .24 0 0 1 0 .3l-.2 .1a.25 .25 0 0 1-.3 0 .25 .25 0 0 1 0-.3zM125.7 196.8h.2M125.7 195.3l-.1 .1M125.7 195.4h.2h-.2l-.1 .1M125.7 195.6l.2-.1h-.1l-.2 .2M125.7 195.7h.2l-.1-.1-.2 .2M125.7 195.9l.2-.1h-.2l-.1 .2M125.7 196h.2l-.2-.1-.1 .2M125.7 196.1h.2l-.2-.1-.1 .2"/>
<path d="M125.7 196.2h.2h-.2l-.1 .2M125.7 196.4h.2l-.2-.1-.1 .2M125.7 196.5h.2l-.1-.1-.2 .2M125.7 196.7l.2-.1h-.1l-.1 .2M125.7 196.7l.2 .1M125.7 196.8h-.2M125.7 196.9v.1M125.7 196.9l.1 .1M125.7 196.7v.1M125.7 195.3h.1M125.7 195.5h.1M125.7 196.3h.1"/>
<path d="M125.7 196.5h.1M125.7 195.3l.1 .1M125.7 197v.1M125.7 195.3v.1M125.7 196.9v.2M125.8 197l.1 .1M125.8 197l.1-.1-.1 .1M125.8 197l-.1 .1M125.8 197h.1M125.8 197h-.1M125.8 195.6h-.1M125.8 195.7l-.1 .1"/>
<path d="M125.8 195.9h-.1M125.8 196l-.1 .1M125.8 196.1l-.1 .1M125.8 196.6h-.1M125.8 196.7h-.1M125.8 195.7v.1M125.8 196.1v.1M125.8 196.7h.1M125.8 196.9v.1M125.9 196.8h.1M125.9 197v.1M126 184.7l5.7 16.2"/>
<path d="M126.2 184.2l.4 .2M126.5 184l-.3-.2v.4M126.6 184.4l-.6 .3M126.9 183.8l-.4 .2 .1 .4M127.9 183.7l-.6 .3-.5-.2a.38 .38 0 0 0-.5-.1 .38 .38 0 0 0-.1 .5M127.9 183.7l5.6 16.2M127.9 183.7l4.4 2.5 3.2 14.8M129 193.2l-17.7 10.3-.9-.5M133.5 199.9l-1.8 1M133.5 199.9l2 1.1M135.7 187.8l-2.8 1.6M106.8 200.9l4.1 12"/>
<path d="M109.5 202.5l1 2.9M110.3 205.6l.5-.1a.19 .19 0 0 1 .2 .3 .19 .19 0 0 1-.3 .1l-.3-.1zM110.6 205.5l.3 .1M110.6 204l-.1 .1M110.6 205.5l-.1 .1M110.6 204h.1M110.6 205.7v.1M110.6 204.9h.2M110.6 205h.2M110.6 204.1h.2h-.2l-.1 .2M110.6 204.3l.2-.1h-.2l-.1 .2M110.6 204.4h.2h-.2l-.1 .1"/>
<path d="M110.6 204.6l.2-.1h-.2l-.1 .2M110.6 204.7l.2-.1h-.2l-.1 .2M110.6 205l.2-.1h-.2l-.1 .2M110.6 205.1l.2-.1h-.2l-.1 .2M110.6 205.2h.2h-.2l-.1 .1M110.6 205.4l.2-.1h-.2v.2M110.6 205.5h.2M110.6 204v.1M110.6 204l.2 .1M110.6 205.6v.1M110.7 205.7l-.2-.1 .3 .2-.1-.1M110.7 205.7l-.1 .1"/>
<path d="M110.7 205.7l.1-.1-.1 .1M110.7 205.7h.1M110.7 205.7h-.1M110.7 205.9l2.1 5.9M110.7 205.6v.1M110.8 204.1l-.2 .1M110.8 204.3l-.2 .1M110.8 204.5h-.2M110.8 204.6h-.2M110.8 204.7h-.1l-.1 .2 .2-.1-.2-.1-.1 .2M110.8 205.1l-.2 .1M110.8 205.3h-.2"/>
<path d="M110.8 205.4l-.2 .1M110.8 204.1v.1M110.8 204.6h.1M110.8 205.1h.1M110.9 212.9l2 1.1 1.8-1M111.3 202.5l-.9 .5M112.5 202.8l2.2 10.2M112.8 211.8l-1.9 1.1M112.8 211.8l1.9 1.2M131.7 200.9l1.9 1.1 1.9-1"/>
<circle cx="86" cy="97.8" r=".18"/>
<circle cx="97.3" cy="91.2" r=".18"/>
<circle cx="101.5" cy="81.2" r=".16"/>
<circle cx="86" cy="112.9" r=".18"/>
<circle cx="93.5" cy="108.5" r=".18"/>
<circle cx="96.9" cy="105.5" r=".19"/>
<circle cx="101.1" cy="104.2" r=".18"/>
<circle cx="85.6" cy="127.1" r=".18"/>
<circle cx="86" cy="128" r=".19"/>
<circle cx="89.7" cy="125.8" r=".18"/>
<circle cx="96.9" cy="120.6" r=".19"/>
<circle cx="97.3" cy="121.5" r=".18"/>
<circle cx="136" cy="139.4" r=".18"/>
<circle cx="117.8" cy="148" r=".24"/>
<circle cx="121.6" cy="144.1" r=".18"/>
<circle cx="125.4" cy="141.9" r=".16"/>
<circle cx="128.4" cy="143.8" r=".18"/>
<circle cx="131.8" cy="140.7" r=".19"/>
<circle cx="164.1" cy="159.9" r=".16"/>
<circle cx="160.3" cy="162.1" r=".16"/>
<circle cx="110.6" cy="195.5" r=".18"/>
<circle cx="118.2" cy="191.5" r=".15"/>
</g>
<g font-size="4.8">
<text x="7.7" y="11.7">ART. 716330 - Cómoda EIRA línea Nordik de seis cajones.</text>
<text x="123.6" y="239.2">Colocación de cajones</text>
</g>
<g font-size="4.1">
<text x="20.3" y="30.7">5</text>
<text x="25.1" y="30.7">Una vez armado la base de patas F ajuste este hacia el piso B, a través de los 6 tornillos</text>
<text x="25.2" y="35.2">de 2,5 cm y utilizando como guía las perforaciones donde van los dos tarugos 6 x 30.</text>
<text x="45" y="43">LOS TARUGOS SOLO SIRVEN DE GUIA NO GOLPEARLOS.</text>
<text x="25.5" y="50.7">Finalmente coloque los cajones ya armados sobre las guías fijas ya colocadas en los</text>
<text x="38.1" y="54.6">costados C - D y el separador G según la posición que indica el frente.</text>
<text x="10.4" y="254.5">GUÍA FIJA</text>
<text x="11.9" y="262.2">MUEBLE</text>
<text x="17.7" y="258.4">EN</text>
<text x="75.2" y="262.2">MÓVIL EN</text>
<text x="80" y="258.4">GUÍA</text>
<text x="75.2" y="266.1">CAJONES</text>
<text x="119.5" y="266.3">Colocar los cajones sobre las guías</text>
<text x="118.8" y="274">mueble, como lo muestra la imagen.</text>
<text x="123" y="270.1">fijas que se encuentran ya en el</text>
</g>
<g font-size="4">
<text x="119.6" y="92.6">O</text>
<text x="117.6" y="108.1">O</text>
<text x="157" y="112">P</text>
<text x="117.8" y="123.6">O</text>
<text x="156.8" y="129.5">P</text>
<text x="55.7" y="134.3">C</text>
<text x="157.4" y="144.2">P</text>
<text x="98.6" y="151.6">G</text>
<text x="109.3" y="169.1">B</text>
<text x="133.6" y="170.9">D</text>
<text x="103" y="189.2">F</text>
</g>
<text font-size="3.6" x="187.7" y="289.3">Pagina 5</text>
</svg>
